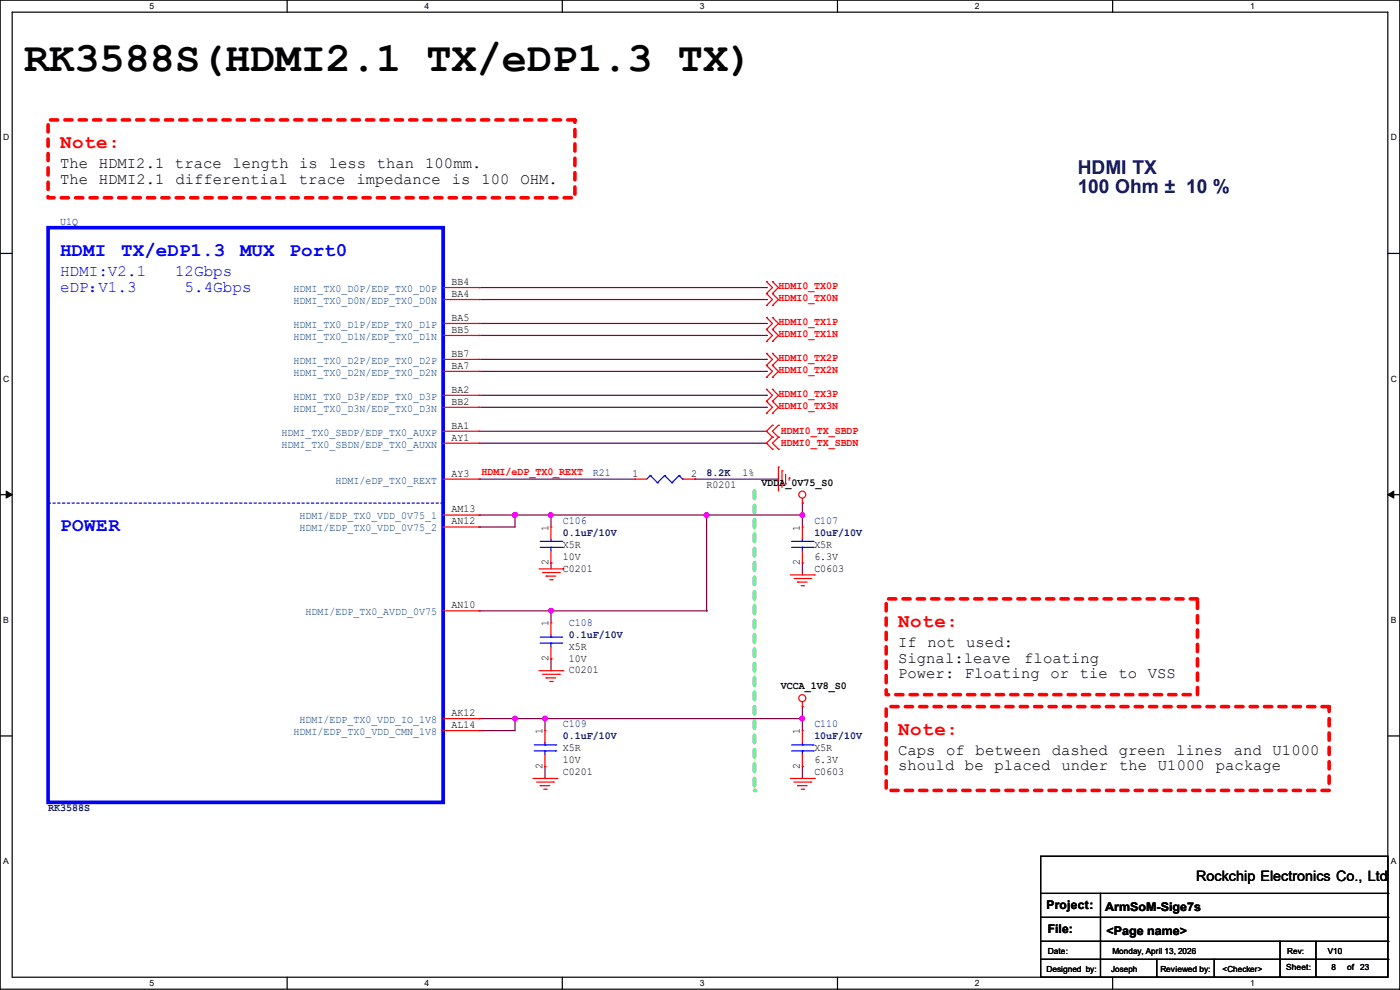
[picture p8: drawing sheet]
<svg xmlns="http://www.w3.org/2000/svg" width="297mm" height="210mm" viewBox="0 0 297 210" stroke-linecap="round" stroke-linejoin="round" font-family="sans-serif">
<path d="M0 0h297v209.8h-297zM2.6 2.6h291.8v204.7h-291.8z" fill="none" stroke="#000" stroke-width=".25"/>
<g fill="#fff">
<path d="M31.7 .3h1v2h-1z"/>
<path d="M31.7 207.6h1v1.9h-1z"/>
</g>
<path d="M60.9 0v2.6M60.9 207.3v2.5" fill="none" stroke="#000" stroke-width=".25"/>
<g fill="#fff">
<path d="M90.1 .3h1v2h-1z"/>
<path d="M90.1 207.6h1v1.9h-1z"/>
</g>
<path d="M119.3 0v2.6M119.3 207.3v2.5" fill="none" stroke="#000" stroke-width=".25"/>
<g fill="#fff">
<path d="M148.5 .3h.9v2h-.9z"/>
<path d="M148.5 207.6h.9v1.9h-.9z"/>
</g>
<path d="M177.7 0v2.6M177.7 207.3v2.5" fill="none" stroke="#000" stroke-width=".25"/>
<g fill="#fff">
<path d="M206.8 .3h1v2h-1z"/>
<path d="M206.8 207.6h1v1.9h-1z"/>
</g>
<path d="M236.1 0v2.6M236.1 207.3v2.5" fill="none" stroke="#000" stroke-width=".25"/>
<g fill="#fff">
<path d="M265.2 .3h1v2h-1z"/>
<path d="M265.2 207.6h1v1.9h-1z"/>
<path d="M.7 28.2h1.2v1.9h-1.2z"/>
<path d="M295.1 28.2h1.2v1.9h-1.2z"/>
<path d="M.7 79.3h1.2v2h-1.2z"/>
<path d="M295.1 79.3h1.2v2h-1.2z"/>
</g>
<path d="M0 53.8h2.6M294.4 53.8h2.6" fill="none" stroke="#000" stroke-width=".25"/>
<g fill="#fff">
<path d="M.7 130.5h1.2v2h-1.2z"/>
<path d="M295.1 130.5h1.1v2h-1.1z"/>
</g>
<path d="M0 104.9h2.6M294.4 104.9h2.6" fill="none" stroke="#000" stroke-width=".25"/>
<path d="M1.3 104.2l1.3 .7-1.3 .8zM294.4 104.9l1.3-.7v1.5z" fill="#000" stroke="#000" stroke-width=".21"/>
<g fill="#fff">
<path d="M.7 181.7h1.2v2h-1.2z"/>
<path d="M295.1 181.7h1.1v2h-1.1z"/>
</g>
<path d="M0 156.1h2.6M294.4 156.1h2.6" fill="none" stroke="#000" stroke-width=".25"/>
<path d="M160.1 104.2v63.5" fill="none" stroke="#00ff40" stroke-width=".76" stroke-dasharray="1.5 1.5"/>
<circle cx="160.1" cy="167.7" r=".38" fill="#00ff40" stroke-dasharray="1.5 1.5"/>
<path d="M10.2 25.4h111.8v16.6h-111.8zM188 127h66v20.4h-66zM188 149.9h94v17.8h-94z" fill="none" stroke="#f00" stroke-width=".76" stroke-dasharray="1.5 1.5"/>
<g fill="none" stroke="#800040" stroke-width=".25">
<path d="M101.6 61h61M101.6 63.5h61M101.6 68.6h61M101.6 71.2h61M101.6 78.8h61M101.6 76.2h61M162.6 61h.1M162.6 63.5h.1M162.6 68.6h.1M162.6 71.2h.1M162.6 78.8h.1M162.6 76.2h.1"/>
<path d="M101.6 94h61M101.6 91.5h61M101.6 86.4h61M101.6 83.9h61M162.6 94h.1M162.6 91.5h.1M162.6 86.4h.1M162.6 83.9h.1M101.6 109.3h.1M101.6 111.8h.1M101.6 101.6h.1M101.6 109.3h68.6"/>
<path d="M101.6 101.6h33.1M109.3 109.3h.1M109.3 109.3v2.5h-7.7M116.9 119.4h.1M116.9 109.3h.1M116.9 109.3v2.5M116.9 119.4v1.3M147.4 101.6h.1M147.4 101.6h17.7M149.9 109.3h.1M149.9 109.3v20.3M170.2 109.3h.1"/>
<path d="M170.2 119.4h.1M170.2 106.7h.1M170.2 106.7v5.1M170.2 119.4v2.6M101.6 129.6h.1M101.6 129.6h48.3M116.9 139.7h.1M116.9 129.6h.1M116.9 129.6v2.5M116.9 139.7v2.6M149.9 129.6h.1M101.6 155h.1"/>
<path d="M101.6 152.4h.1M101.6 152.4h68.6M109.3 152.4h.1M109.3 152.4v2.6h-7.7M115.6 152.4h.1M115.6 152.4v2.6M170.2 152.4h.1M170.2 149.9h.1M170.2 149.9v5.1M115.6 162.6h.1M115.6 162.6v2.5M170.2 162.6h.1"/>
<path d="M170.2 162.6v2.5"/>
</g>
<g fill="#f0f" stroke="#f0f" stroke-width=".25">
<circle cx="116.9" cy="109.2" r=".49"/>
<circle cx="109.2" cy="109.2" r=".49"/>
<circle cx="115.6" cy="152.4" r=".49"/>
<circle cx="170.2" cy="152.4" r=".49"/>
<circle cx="109.2" cy="152.4" r=".49"/>
<circle cx="116.9" cy="129.6" r=".49"/>
<circle cx="170.2" cy="109.2" r=".49"/>
<circle cx="149.9" cy="109.2" r=".49"/>
</g>
<g fill="none" stroke="#f00" stroke-width=".25">
<path d="M162.6 59.7h.1M162.6 59.7l1.3 1.3-1.3 1.3M163.9 59.7h.1M163.9 59.7l1.2 1.3-1.2 1.3M94 61h7.6M94 63.5h7.6M94 68.6h7.6M94 71.2h7.6M94 76.2h7.6M94 78.8h7.6M101.6 61h.1M101.6 63.5h.1"/>
<path d="M101.6 68.6h.1M101.6 71.2h.1M101.6 76.2h.1M101.6 78.8h.1M162.6 64.8h.1M162.6 62.3h.1M162.6 72.4h.1M162.6 69.9h.1M162.6 67.4h.1M162.6 77.5h.1M162.6 75h.1M162.6 62.3l1.3 1.2-1.3 1.3"/>
<path d="M162.6 69.9l1.3 1.3-1.3 1.2M162.6 67.4l1.3 1.2-1.3 1.3M162.6 77.5l1.3 1.3-1.3 1.3M162.6 75l1.3 1.2-1.3 1.3M163.9 64.8h.1M163.9 62.3h.1M163.9 72.4h.1M163.9 69.9h.1M163.9 67.4h.1M163.9 77.5h.1M163.9 75h.1M163.9 62.3l1.2 1.2-1.2 1.3"/>
<path d="M163.9 69.9l1.2 1.3-1.2 1.2M163.9 67.4l1.2 1.2-1.2 1.3M163.9 77.5l1.2 1.3-1.2 1.3M163.9 75l1.2 1.2-1.2 1.3M94 83.9h7.6M94 86.4h7.6M94 91.5h7.6M94 94h7.6M101.6 83.9h.1M101.6 86.4h.1M101.6 91.5h.1M101.6 94h.1"/>
<path d="M162.6 80.1h.1M162.6 87.7h.1M162.6 85.1h.1M162.6 82.6h.1M162.6 85.1l1.3 1.3-1.3 1.3M162.6 82.6l1.3 1.3-1.3 1.2M163.9 90.2h.1M163.9 92.8h.1M163.9 95.3h.1M163.9 80.1h.1M163.9 87.7h.1M163.9 85.1h.1"/>
<path d="M163.9 82.6h.1M163.9 90.2l-1.3 1.3 1.3 1.3M163.9 92.8l-1.3 1.2 1.3 1.3M163.9 85.1l1.2 1.3-1.2 1.3M163.9 82.6l1.2 1.3-1.2 1.2M165.1 99.1h.1M165.1 92.8h.1M165.1 90.2h.1M165.1 95.3h.1M165.1 99.1v5.1M165.1 90.2l-1.2 1.3 1.2 1.3M165.1 92.8l-1.2 1.2 1.2 1.3"/>
<path d="M165.9 99.9h.1M165.9 99.9v3.5M94 101.6h7.6M94 109.3h7.6M94 111.8h7.6M101.6 101.6h.1M101.6 109.3h.1M101.6 111.8h.1M116.9 111.8h.1M116.9 119.4h.1M116.9 111.8v2.5M116.9 116.9v2.5"/>
<path d="M134.7 101.6h.1M134.7 101.6h2.5M144.8 101.6h2.6M147.4 101.6h.1M166.7 102.7h.1M166.7 100.6v2.1M167.4 101.4h.1M167.4 101.4v.5M170.2 106.7h.1M170.2 111.8h.1M170.2 119.4h.1M170.2 105.7v1"/>
<path d="M170.2 111.8v2.5M170.2 116.9v2.5M94 129.6h7.6M101.6 129.6h.1M114.3 120.7h5.1M115.1 121.5h3.6M115.9 122.2h.1M115.9 122.2h2M116.6 123h.5M116.9 132.1h.1M116.9 139.7h.1M116.9 132.1v2.6"/>
<path d="M116.9 137.2v2.5M117.1 123h.1M118.7 121.5h.1M119.4 120.7h.1M167.7 122h5.1M168.4 122.7h3.6M169.2 123.5h.1M169.2 123.5h2M170 124.2h.5M170.5 124.2h.1M172 122.7h.1M172.8 122h.1"/>
<path d="M94 152.4h7.6M94 155h7.6M101.6 152.4h.1M101.6 155h.1M114.3 142.3h5.1M115.1 143h3.6M115.6 155h.1M115.6 155v2.5M115.9 143.8h.1M115.9 143.8h2M116.6 144.6h.5M117.1 144.6h.1"/>
<path d="M118.7 143h.1M119.4 142.3h.1M170.2 149.9h.1M170.2 155h.1M170.2 148.9v1M170.2 155v2.5M113.1 165.1h5.1M113.8 165.9h3.6M114.6 166.7h.1M114.6 166.7h2M115.4 167.4h.5M115.6 162.6h.1"/>
<path d="M115.6 160.1v2.5M115.9 167.4h.1M117.4 165.9h.1M118.2 165.1h.1M167.7 165.1h5.1M168.4 165.9h3.6M169.2 166.7h.1M169.2 166.7h2M170 167.4h.5M170.2 162.6h.1M170.2 160.1v2.5M170.5 167.4h.1"/>
<path d="M172 165.9h.1M172.8 165.1h.1"/>
<circle cx="170.2" cy="104.9" r=".74"/>
<circle cx="170.2" cy="148.1" r=".74"/>
</g>
<g fill="none" stroke="#000" stroke-width=".25">
<path d="M220.8 181.7h73.6v25.6h-73.6zM220.8 189.5h73.6M220.8 194.6h73.6M220.8 199.7h73.6M233.5 189.5v17.8M271.6 199.7v7.6M279.2 199.7v7.6M294.4 189.5h.1M294.4 194.6h.1M294.4 199.7h.1M220.8 203.5h73.6M233.5 207.3h.1"/>
<path d="M245.4 207.3h.1M245.4 203.5v3.8M257.6 207.3h.1M257.6 203.5v3.8M271.6 207.3h.1M279.2 207.3h.1M294.4 203.5h.1"/>
</g>
<path d="M10.2 48.3h83.8v121.9h-83.8z" fill="none" stroke="#00f" stroke-width=".76"/>
<path d="M10.2 106.7h83.8M94 106.7h.1" fill="none" stroke="#00f" stroke-width=".25" stroke-dasharray=".5 .5"/>
<g fill="none" stroke="#00f" stroke-width=".25">
<path d="M114.6 116.1h4.6M114.6 114.9h4.6M116.9 114.9h.1M116.9 116.1h.1M116.9 114.3v.6M116.9 116.1v.8M119.2 116.1h.1M119.2 114.9h.1M138 100.9h.1M138 100.9l-.8 .7M138 100.9l1.5 1.5M139.5 102.4h.1"/>
<path d="M141 100.9h.1M141 100.9l-1.5 1.5M141 100.9l1.5 1.5M142.5 102.4h.1M144.1 100.9h.1M144.1 100.9l-1.6 1.5M144.1 100.9l.7 .7M144.8 101.6h.1M167.9 116.1h4.6M167.9 114.9h4.6M170.2 114.9h.1M170.2 116.1h.1"/>
<path d="M170.2 114.3v.6M170.2 116.1v.8M172.5 116.1h.1M172.5 114.9h.1M114.6 136.4h4.6M114.6 135.2h4.6M116.9 135.2h.1M116.9 136.4h.1M116.9 134.7v.5M116.9 136.4v.8M119.2 136.4h.1M119.2 135.2h.1"/>
<path d="M113.3 159.3h4.6M113.3 158h4.6M115.6 158h.1M115.6 159.3h.1M115.6 157.5v.5M115.6 159.3v.8M117.9 159.3h.1M117.9 158h.1M167.9 159.3h4.6M167.9 158h4.6M170.2 158h.1M170.2 159.3h.1"/>
<path d="M170.2 157.5v.5M170.2 159.3v.8M172.5 159.3h.1M172.5 158h.1"/>
</g>
<text font-size="8.9" x="5.1" y="15.1">RK3588S(HDMI2.1 TX/eDP1.3 TX)</text>
<g font-size="4.1" fill="#f00">
<text x="12.7" y="31.4">Note:</text>
<text x="190.5" y="133">Note:</text>
<text x="190.5" y="155.9">Note:</text>
</g>
<g font-size="4.1" fill="#000080">
<text x="228.6" y="36.8">HDMI TX</text>
<text x="228.6" y="41">100 Ohm ± 10 %</text>
</g>
<g font-size="4.1" fill="#00f">
<text x="12.7" y="54.3">HDMI</text>
<text x="25.7" y="54.3">TX/eDP1.3</text>
<text x="50.9" y="54.3">MUX</text>
<text x="61.4" y="54.3">Port0</text>
<text x="12.7" y="112.7">POWER</text>
</g>
<g font-size="3.4" fill="#00f">
<text x="12.7" y="58.6">HDMI:V2.1</text>
<text x="37.1" y="58.6">12Gbps</text>
<text x="12.7" y="62">eDP：</text>
<text x="20.9" y="62">V1.3</text>
<text x="39.2" y="62">5.4Gbps</text>
</g>
<g font-size="3.3">
<text x="12.7" y="35.7">The HDMI2.1 trace length is less</text>
<text x="80" y="35.7">than 100mm.</text>
<text x="12.7" y="39">The HDMI2.1</text>
<text x="37.2" y="39">differential trace</text>
<text x="75.6" y="39">impedance</text>
<text x="95.8" y="39">is</text>
<text x="102.1" y="39">100</text>
<text x="110.5" y="39">OHM.</text>
<text x="190.5" y="137.3">If not used:</text>
<text x="190.5" y="140.6">Signal:leave</text>
<text x="190.5" y="143.9">Power: Floating or tie to VSS</text>
<text x="217.3" y="140.6">floating</text>
<text x="190.5" y="160.1">Caps of between dashed green lines and U1000</text>
<text x="190.5" y="163.4">should be placed</text>
<text x="225.2" y="163.4">under the U1000</text>
<text x="257.9" y="163.4">package</text>
</g>
<text font-size="3" x="253.8" y="186.9">Rockchip Electronics Co., Ltd</text>
<g font-size="2.5">
<text x="222" y="192.9">Project:</text>
<text x="222.3" y="198">File:</text>
<text x="234.5" y="193.2">ArmSoM-Sige7s</text>
<text x="234.7" y="198.2">&lt;Page name&gt;</text>
</g>
<g font-size="2.3" fill="#000080">
<text x="12.7" y="47.6">U1Q</text>
<text x="125.8" y="101">R21</text>
<text x="149.9" y="101">8.2K</text>
<text x="119.4" y="111.1">C106</text>
<text x="119.4" y="113.7">0.1uF/10V</text>
<text x="172.8" y="111.1">C107</text>
<text x="172.8" y="113.7">10uF/10V</text>
<text x="120.7" y="132.7">C108</text>
<text x="120.7" y="135.3">0.1uF/10V</text>
<text x="119.4" y="154.3">C109</text>
<text x="172.8" y="154.3">C110</text>
<text x="119.4" y="156.8">0.1uF/10V</text>
<text x="172.8" y="156.8">10uF/10V</text>
<text x="10.2" y="172.1">RK3588S</text>
</g>
<g font-size="2.3" fill="#004080">
<text x="62.3" y="61.9">HDMI_TX0_D0P/EDP_TX0_D0P</text>
<text x="62.3" y="64.5">HDMI_TX0_D0N/EDP_TX0_D0N</text>
<text x="62.3" y="69.6">HDMI_TX0_D1P/EDP_TX0_D1P</text>
<text x="62.3" y="72.1">HDMI_TX0_D1N/EDP_TX0_D1N</text>
<text x="62.3" y="77.2">HDMI_TX0_D2P/EDP_TX0_D2P</text>
<text x="62.3" y="79.7">HDMI_TX0_D2N/EDP_TX0_D2N</text>
<text x="62.3" y="84.8">HDMI_TX0_D3P/EDP_TX0_D3P</text>
<text x="62.3" y="87.3">HDMI_TX0_D3N/EDP_TX0_D3N</text>
<text x="59.7" y="92.4">HDMI_TX0_SBDP/EDP_TX0_AUXP</text>
<text x="59.7" y="95">HDMI_TX0_SBDN/EDP_TX0_AUXN</text>
<text x="71.2" y="102.6">HDMI/eDP_TX0_REXT</text>
<text x="63.5" y="110.2">HDMI/EDP_TX0_VDD_0V75_1</text>
<text x="63.5" y="112.7">HDMI/EDP_TX0_VDD_0V75_2</text>
<text x="64.8" y="130.5">HDMI/EDP_TX0_AVDD_0V75</text>
<text x="62.3" y="155.9">HDMI/EDP_TX0_VDD_CMN_1V8</text>
<text x="63.5" y="153.4">HDMI/EDP_TX0_VDD_IO_1V8</text>
</g>
<g font-size="2.3">
<text x="95.8" y="60.5">BB4</text>
<text x="95.8" y="63">BA4</text>
<text x="95.8" y="68.1">BA5</text>
<text x="95.8" y="70.6">BB5</text>
<text x="95.8" y="75.7">BB7</text>
<text x="95.8" y="78.2">BA7</text>
<text x="95.8" y="83.3">BA2</text>
<text x="95.8" y="85.9">BB2</text>
<text x="95.8" y="90.9">BA1</text>
<text x="95.8" y="93.5">AY1</text>
<text x="95.8" y="101.1">AY3</text>
<text x="134.2" y="101.1">1</text>
<text x="146.6" y="101.1">2</text>
<text x="157.5" y="101">1%</text>
<text x="149.9" y="103.5">R0201</text>
<text x="161.6" y="103">VDDA_0V75_S0</text>
<text x="95.8" y="108.7">AM13</text>
<text x="95.8" y="111.3">AN12</text>
<text x="116.3" y="112.6" transform="rotate(-90 116.3 112.6)">1</text>
<text x="169.7" y="112.6" transform="rotate(-90 169.7 112.6)">1</text>
<text x="116.3" y="119.9" transform="rotate(-90 116.3 119.9)">2</text>
<text x="119.4" y="116.2">X5R</text>
<text x="119.4" y="118.7">10V</text>
<text x="169.7" y="119.9" transform="rotate(-90 169.7 119.9)">2</text>
<text x="172.8" y="116.2">X5R</text>
<text x="172.8" y="118.7">6.3V</text>
<text x="119.4" y="121.3">C0201</text>
<text x="172.8" y="121.3">C0603</text>
<text x="95.8" y="129">AN10</text>
<text x="116.3" y="132.9" transform="rotate(-90 116.3 132.9)">1</text>
<text x="120.7" y="137.8">X5R</text>
<text x="116.3" y="140.3" transform="rotate(-90 116.3 140.3)">2</text>
<text x="120.7" y="142.9">C0201</text>
<text x="120.7" y="140.3">10V</text>
<text x="165.7" y="146.2">VCCA_1V8_S0</text>
<text x="95.8" y="151.9">AK12</text>
<text x="95.8" y="154.4">AL14</text>
<text x="115.1" y="155.7" transform="rotate(-90 115.1 155.7)">1</text>
<text x="169.7" y="155.7" transform="rotate(-90 169.7 155.7)">1</text>
<text x="119.4" y="159.4">X5R</text>
<text x="119.4" y="161.9">10V</text>
<text x="172.8" y="159.4">X5R</text>
<text x="172.8" y="161.9">6.3V</text>
<text x="115.1" y="163.1" transform="rotate(-90 115.1 163.1)">2</text>
<text x="119.4" y="164.5">C0201</text>
<text x="169.7" y="163.1" transform="rotate(-90 169.7 163.1)">2</text>
<text x="172.8" y="164.5">C0603</text>
</g>
<g font-size="2.3" fill="#f00">
<text x="165.1" y="63.9">HDMI0_TX0N</text>
<text x="165.1" y="61.3">HDMI0_TX0P</text>
<text x="165.1" y="71.5">HDMI0_TX1N</text>
<text x="165.1" y="69">HDMI0_TX1P</text>
<text x="165.1" y="76.6">HDMI0_TX2P</text>
<text x="165.1" y="79.1">HDMI0_TX2N</text>
<text x="165.1" y="86.7">HDMI0_TX3N</text>
<text x="165.1" y="84.2">HDMI0_TX3P</text>
<text x="165.7" y="92.1">HDMI0_TX_SBDP</text>
<text x="165.7" y="94.6">HDMI0_TX_SBDN</text>
<text x="102.2" y="100.7">HDMI/eDP_TX0_REXT</text>
</g>
<g font-size="1.8">
<text x="31.7" y="1.9">5</text>
<text x="90.1" y="1.9">4</text>
<text x="148.5" y="1.9">3</text>
<text x="206.8" y="1.9">2</text>
<text x="265.2" y="1.9">1</text>
<text x=".7" y="29.8">D</text>
<text x="295.1" y="29.8">D</text>
<text x=".7" y="80.9">C</text>
<text x="295.1" y="80.9">C</text>
<text x=".7" y="132.1">B</text>
<text x="295.1" y="132.1">B</text>
<text x=".7" y="183.3">A</text>
<text x="295.1" y="183.3">A</text>
<text x="222.3" y="202.3">Date:</text>
<text x="236" y="202.3">Monday, April 13, 2026</text>
<text x="281.7" y="202.3">V10</text>
<text x="31.7" y="209.2">5</text>
<text x="90.1" y="209.2">4</text>
<text x="148.5" y="209.2">3</text>
<text x="206.8" y="209.2">2</text>
<text x="222" y="206.1">Designed by:</text>
<text x="235.7" y="206.1">Joseph</text>
<text x="246.2" y="206.1">Reviewed by:</text>
<text x="259.4" y="206.1">&lt;Checker&gt;</text>
<text x="265.2" y="209.2">1</text>
<text x="272.8" y="205.9">Sheet:</text>
<text x="282.5" y="205.9">8</text>
<text x="285.8" y="205.9">of</text>
<text x="288.6" y="205.9">23</text>
</g>
<text font-size="1.7" x="273.1" y="202.3">Rev:</text>
</svg>
